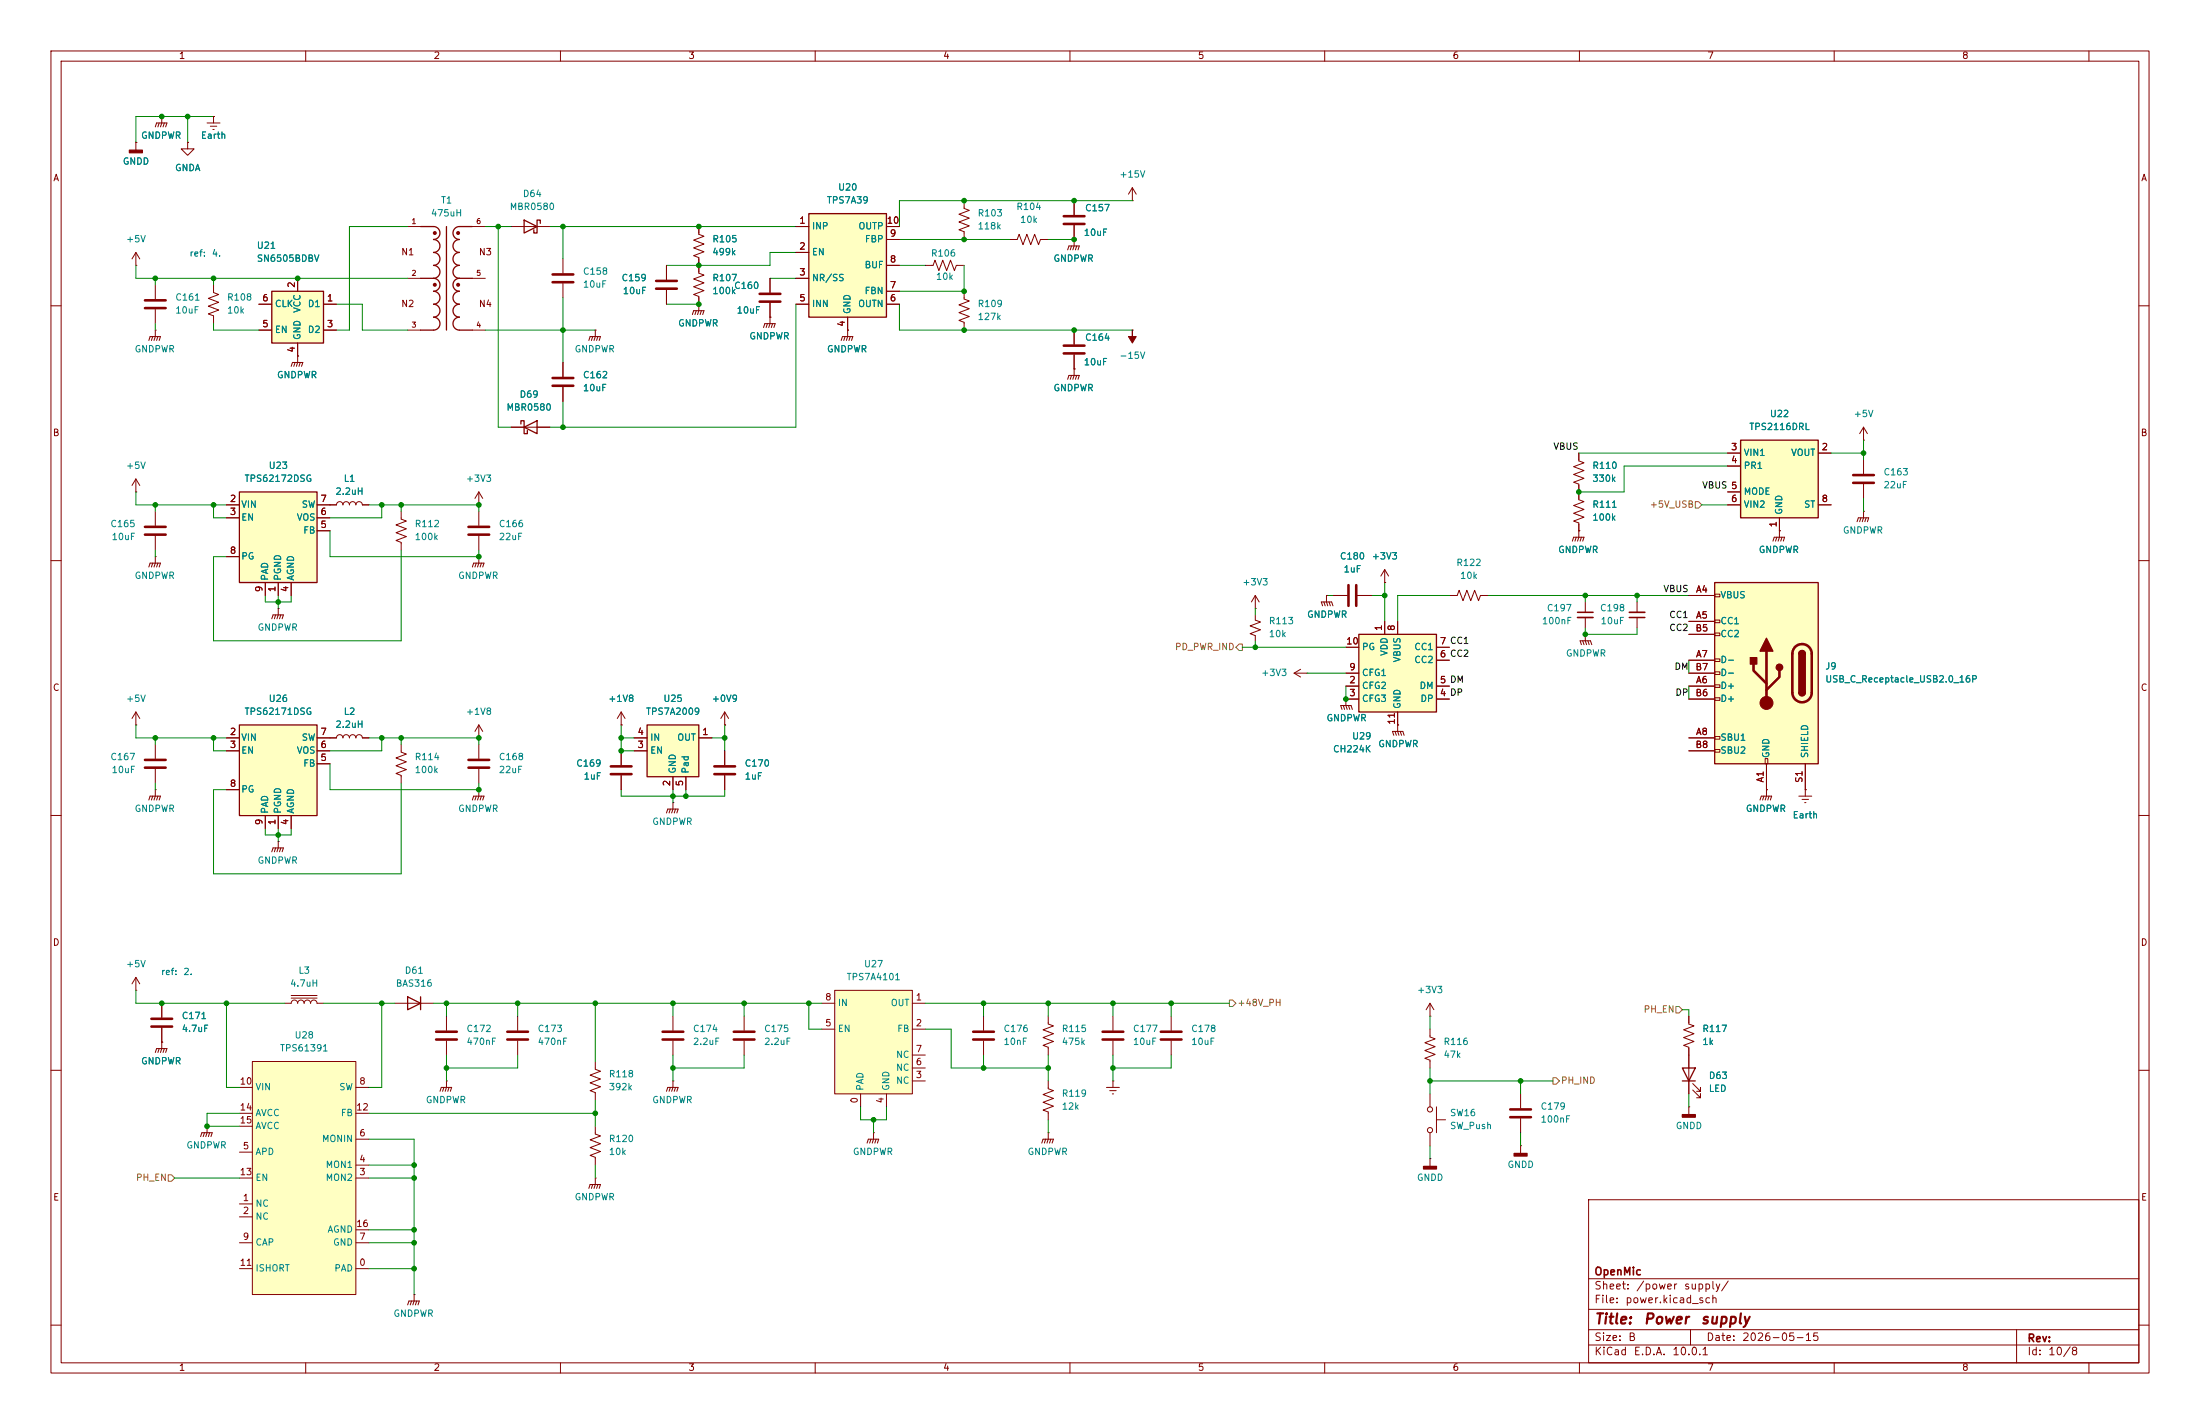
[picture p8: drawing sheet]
<svg xmlns="http://www.w3.org/2000/svg" width="432mm" height="279mm" viewBox="0 0 432 279" stroke-linecap="round" stroke-linejoin="round" font-family="sans-serif">
<g fill="none" stroke="#840000" stroke-width=".2">
<path d="M10 10h411.8v259.4h-411.8zM12 12h407.8v255.4h-407.8zM60 10v2M110 10v2M160 10v2M210 10v2M260 10v2M310 10v2M360 10v2M410 10v2M36.8 27.9v1.3h1.3l-1.3 1.3-1.2-1.3h1.2M36.8 27.9h.1"/>
<path d="M10 60h2M419.8 60h2M10 110h2M419.8 110h2M10 160h2M94 146.1v2.7M94 150.9v2.8M121.9 147.3v2.8M121.9 152.1v2.8M419.8 160h2M331.5 199.4v1.5l1 .4-2 .8 2 .7-2 .8 2 .7-2 .8 1 .4v1.5M10 210h2"/>
<path d="M419.8 210h2M280.7 227.3h.1M280.7 227.3v1.6M298.4 224.8h.1M298.4 224.8v1.5M311.8 235.4h108v32h-108zM10 260h2M80 256l.3-.7h2l-.3 .7M80.8 255.3l-.3 .7M81.3 254v1.3l-.3 .7M81.3 254h.1M81.8 255.3l-.3 .7"/>
<path d="M311.8 256.9h108M311.8 250.9h108M419.8 260h2M60 267.4v2M110 267.4v2M160 267.4v2M210 267.4v2M260 267.4v2M310 267.4v2M311.8 263.9h108M311.8 260.9h108M331.8 260.9v3"/>
<path d="M360 267.4v2M395.8 260.9v6.5M410 267.4v2"/>
</g>
<path d="M91.9 149.1h4.1M91.9 150.6h4.1M119.9 150.4h4.1M119.9 151.9h4.1" fill="none" stroke="#840000" stroke-width=".51"/>
<g fill="#840000" stroke="#840000" stroke-width=".25">
<path d="M279.4 228.9h2.5v.5h-2.5z"/>
<path d="M297.2 226.3h2.5v.5h-2.5z"/>
</g>
<path d="M49.5 208.3h20.3v45.7h-20.3z" fill="#ffffc2"/>
<g fill="none" stroke="#840000" stroke-width=".2">
<path d="M30.5 55.9v2.8M29.2 66.8l.3-.8h2l-.3 .8M30 66l-.3 .8M30.5 64.8v1.2l-.3 .8M30.5 64.8h.1M30.5 60.7v2.8M31 66l-.3 .8M353.1 156.2h2.5M353.7 156.8h1.3M354.2 157.5h.3M354.3 154.9h.1M354.3 154.9v1.3"/>
<path d="M47 213.4h2.5M47 218.4h2.5M49.5 208.3h20.3v45.7h-20.3zM69.8 213.4h2.6M69.8 218.4h2.6M47 236.2h2.5M47 238.8h2.5M47 231.1h2.5M47 226.1h2.5M47 221h2.5M69.8 231.1h2.6M69.8 228.6h2.6"/>
<path d="M69.8 223.5h2.6M47 248.9h2.5M47 243.8h2.5M69.8 248.9h2.6M69.8 243.8h2.6M69.8 241.3h2.6"/>
</g>
<path d="M28.4 58.9h4.1M28.4 60.5h4.1" fill="none" stroke="#840000" stroke-width=".51"/>
<path d="M336.5 114.3h20.4v35.6h-20.4z" fill="#ffffc2"/>
<g fill="none" stroke="#840000" stroke-width=".2">
<path d="M331.5 116.8h5M336.5 116.6h1.1v.5h-1.1zM331.5 121.9h5M331.5 134.6h5M331.5 129.5h5M331.5 124.5h5M331.5 137.2h5M331.5 132.1h5M336.5 121.7h1.1v.5h-1.1zM336.5 124.2h1.1v.5h-1.1zM336.5 129.3h1.1v.5h-1.1zM336.5 131.8h1.1v.5h-1.1z"/>
<path d="M336.5 134.4h1.1v.5h-1.1zM336.5 136.9h1.1v.5h-1.1zM331.5 144.8h5M331.5 147.3h5M336.5 144.5h1.1v.5h-1.1zM336.5 147.1h1.1v.5h-1.1zM346.5 148.8h.5v1.1h-.5zM346.7 149.9v5M354.3 149.9v5"/>
</g>
<path d="M336.5 114.3h20.4v35.6h-20.4zM353.1 128.3v-.1a.63 .63 0 0 1 .6-.6 .63 .63 0 0 1 .6 .7M353.1 135.9a.64 .64 0 0 0 .6 .6 .64 .64 0 0 0 .6-.6" fill="none" stroke="#840000" stroke-width=".25"/>
<path d="M344.2 130.3v1.3l2.5 2.5M346.7 127.8v10.1M349.2 131.6v1.2l-2.5 2.6M352.3 126.9a1.91 1.91 0 0 1 2.1-.4 1.91 1.91 0 0 1 1.2 1.8v7.6a1.91 1.91 0 0 1-1.9 1.9 1.91 1.91 0 0 1-1.9-1.9v-7.8l.2-.6z" fill="none" stroke="#840000" stroke-width=".51"/>
<g fill="#840000" stroke="#840000" stroke-width=".25">
<path d="M353.1 128.3h1.2v7.6h-1.2z"/>
<path d="M353.2 127.8a.64 .64 0 0 1 .7-.1 .64 .64 0 0 1 .4 .6h-1.2z"/>
<path d="M353.1 135.9h1.2a.63 .63 0 0 1-.6 .6 .63 .63 0 0 1-.6-.6z"/>
<path d="M346.7 125.2l1.3 2.6h-2.6z"/>
<path d="M343.5 129h1.3v1.3h-1.3z"/>
<circle cx="349.2" cy="130.9" r=".63"/>
</g>
<circle cx="346.7" cy="137.9" r="1.27" fill="#840000" stroke="#840000" stroke-width=".2"/>
<path d="M53.3 57.2h10.2v10.1h-10.2z" fill="#ffffc2"/>
<path d="M53.3 57.2h10.2v10.1h-10.2z" fill="none" stroke="#840000" stroke-width=".25"/>
<g fill="none" stroke="#840000" stroke-width=".2">
<path d="M26.7 27.9h.1M26.7 27.9v1.6M30.5 24.9l.2-.8h2.1l-.3 .8M31.2 24.1l-.2 .8M31.7 22.9v1.2l-.2 .8M31.7 22.9h.1M32.3 24.1l-.3 .8M41.9 55.9v1.5l1 .4-2 .7 2 .8-2 .8 2 .7-2 .8 1 .4v1.5M50.8 59.7h2.5M58.4 54.6v2.6M63.5 59.7h2.5M50.8 64.8h2.5"/>
<path d="M57.1 71.9l.3-.8h2l-.2 .8M57.9 71.1l-.2 .8M58.4 67.3v3.8l-.2 .8M58.4 69.9h.1M58.9 71.1l-.2 .8M63.5 64.8h2.5M309.9 88.9v1.5l1 .4-2 .8 2 .7-2 .8 2 .8-2 .7 1 .4v3l1 .4-2 .8 2 .7-2 .8 2 .8-2 .7 1 .4v2.8l-.3 .8M365.8 90.2v2.8M365.8 95v2.8M308.6 106.2l.3-.8h2l-.3 .8M309.4 105.4l-.3 .8M309.9 104.1h.1"/>
<path d="M310.4 105.4l-.3 .8"/>
</g>
<path d="M363.7 93.2h4.1M363.7 94.7h4.1" fill="none" stroke="#840000" stroke-width=".51"/>
<path d="M25.4 29.5h2.5v.5h-2.5z" fill="#840000" stroke="#840000" stroke-width=".25"/>
<path d="M163.8 194.3h15.3v20.3h-15.3z" fill="#ffffc2"/>
<g fill="none" stroke="#840000" stroke-width=".2">
<path d="M26.7 52.1h.1M26.7 49.5l-.8 1.3M26.7 49.5l.7 1.3M26.7 49.5v2.6M246.4 119.4h.1M246.4 116.8l-.8 1.3M246.4 116.8l.7 1.3M246.4 116.8v2.6M161.3 196.9h2.5M163.8 194.3h15.3v20.3h-15.3zM179.1 196.9h2.5M193 199.4v2.8"/>
<path d="M161.3 201.9h2.5M168.9 214.6v2.6M174 214.6v2.6M179.1 201.9h2.5M179.1 212.1h2.5M179.1 209.6h2.5M179.1 207h2.5M193 204.2v2.8M170.2 224.3l.2-.8h2.1l-.3 .8M170.9 223.5l-.2 .8M171.4 222.3v1.2l-.2 .8M171.4 222.3h.1"/>
<path d="M172 223.5l-.3 .8M204.5 224.3l.2-.8h2.1l-.3 .8M205.2 223.5l-.2 .8M205.7 222.3v1.2l-.2 .8M205.7 222.3h.1M206.2 223.5l-.2 .8"/>
</g>
<path d="M191 202.4h4.1M191 204h4.1" fill="none" stroke="#840000" stroke-width=".51"/>
<path d="M127 142.2h10.2v10.2h-10.2z" fill="#ffffc2"/>
<path d="M127 142.2h10.2v10.2h-10.2z" fill="none" stroke="#840000" stroke-width=".25"/>
<g fill="none" stroke="#840000" stroke-width=".2">
<path d="M121.9 139.7l-.7 1.3M121.9 139.7l.8 1.3M121.9 139.7v2.5M142.2 139.7l-.7 1.3M142.2 139.7l.8 1.3M142.2 139.7v2.5M121.9 142.2h.1M124.5 144.8h2.5M124.5 147.3h2.5M132.1 152.4v2.5M134.6 152.4v2.5M137.2 144.8h2.5"/>
<path d="M142.2 142.2h.1"/>
</g>
<path d="M266.7 124.5h15.2v15.2h-15.2z" fill="#ffffc2"/>
<path d="M82.5 44.5h2.6a1.27 1.27 0 0 1 1.3 1.2 1.27 1.27 0 0 1-1.3 1.3 1.27 1.27 0 0 1 1.3 1.3 1.27 1.27 0 0 1-1.3 1.2 1.27 1.27 0 0 1 1.3 1.3 1.27 1.27 0 0 1-1.3 1.3 1.27 1.27 0 0 1 1.3 1.2 1.27 1.27 0 0 1-1.3 1.3M82.5 54.6h2.6M85.1 54.6a1.27 1.27 0 0 1 1.3 1.3 1.27 1.27 0 0 1-1.3 1.3 1.27 1.27 0 0 1 1.3 1.2 1.27 1.27 0 0 1-1.3 1.3 1.27 1.27 0 0 1 1.3 1.3 1.27 1.27 0 0 1-1.3 1.2 1.27 1.27 0 0 1 1.3 1.3 1.27 1.27 0 0 1-1.3 1.3h-2.6M87.6 44.5v20.3M90.2 54.6a1.27 1.27 0 0 0-1.3 1.3 1.27 1.27 0 0 0 1.3 1.3 1.27 1.27 0 0 0-1.3 1.2 1.27 1.27 0 0 0 1.3 1.3 1.27 1.27 0 0 0-1.3 1.3 1.27 1.27 0 0 0 1.3 1.2 1.27 1.27 0 0 0-1.3 1.3 1.27 1.27 0 0 0 1.3 1.3h2.5M90.2 54.6h2.5M92.7 44.5h-2.5a1.27 1.27 0 0 0-1.3 1.2 1.27 1.27 0 0 0 1.3 1.3 1.27 1.27 0 0 0-1.3 1.3 1.27 1.27 0 0 0 1.3 1.2 1.27 1.27 0 0 0-1.3 1.3 1.27 1.27 0 0 0 1.3 1.3 1.27 1.27 0 0 0-1.3 1.2 1.27 1.27 0 0 0 1.3 1.3M102.9 43.2l2.5 1.3-2.5 1.2zM106 43.8v-.6h-.6v2.5h-.6v-.6M102.2 83.2v-.6h.7v2.5h.6v-.6M102.9 83.8l2.5-1.2v2.5zM266.7 124.5h15.2v15.2h-15.2z" fill="none" stroke="#840000" stroke-width=".25"/>
<g fill="none" stroke="#840000" stroke-width=".2">
<path d="M80 44.5h2.5M80 54.6h2.5M92.7 44.5h2.5M92.7 54.6h2.5M100.3 44.5h7.6M80 64.8h2.5M92.7 64.8h2.5M64.8 99.1l1.2-.1a.63 .63 0 0 1 .7-.6 .63 .63 0 0 1 .6 .7v-.1a.63 .63 0 0 1 .7-.6 .63 .63 0 0 1 .6 .7v-.1a.63 .63 0 0 1 .6-.6 .63 .63 0 0 1 .6 .7l.1-.1a.63 .63 0 0 1 .6-.6 .63 .63 0 0 1 .6 .7h1.3M94 99.1h.1M94 96.5v2.6M94 96.5l-.8 1.3M94 96.5l.7 1.3"/>
<path d="M100.3 83.8h7.6M92.7 111.3l.3-.8h2l-.3 .8M93.5 110.5l-.3 .8M94 109.2v1.3l-.3 .8M94 109.2h.1M94 100.3v2.8M94 105.2v2.8M94.5 110.5l-.3 .8M284.5 116.8h1.5l.4-1 .7 2.1 .8-2.1 .8 2.1 .7-2.1 .8 2.1 .4-1.1h1.5M311.1 118.1v2M321.3 118.1v2M246.4 120.7v1l1 .3-2 .8 2 .8-2 .7 1 .4v1"/>
<path d="M254 132.1h2.5M254 132.1l1.3 .7M255.3 131.3l-1.3 .8M256.5 132.1h.1M263.4 139.2l-.3-.8h2.1l.2 .8M263.7 138.4l.2 .8M264.2 137.2v1.2l.2 .8M264.2 137.2h.1M264.2 134.6h2.5M264.2 137.2h2.5M264.2 127h2.5M264.2 132.1h2.5"/>
<path d="M264.7 138.4l.2 .8M271.8 121.9v2.6M274.3 139.7v3.8l.3 .8M274.3 121.9v2.6M281.9 134.6h2.6M281.9 137.2h2.6M281.9 129.5h2.6M281.9 127h2.6M310.4 126.5l-.3-.8h2.1l.2 .8M310.6 125.7l.3 .8M311.1 124.5v1.2l.3 .8M311.1 124.5h.1"/>
<path d="M311.1 121.2v2M311.7 125.7l.2 .8M321.3 121.2v2M94 144.8h.1M94 142.2v2.6M94 142.2l-.8 1.3M94 142.2l.7 1.3M142.2 147.3v2.8M142.2 152.1v2.8M273.6 144.3l-.3-.8h2l.3 .8M273.8 143.5l.3 .8M274.3 142.2h.1"/>
<path d="M274.8 143.5l.3 .8"/>
</g>
<path d="M91.9 103.4h4.1M91.9 104.9h4.1M140.2 150.4h4.1M140.2 151.9h4.1" fill="none" stroke="#840000" stroke-width=".51"/>
<path d="M309.6 120.1h3.1M319.8 121.2h3" fill="none" stroke="#840000" stroke-width=".3"/>
<path d="M309.6 121.2h3.1M319.8 120.1h3" fill="none" stroke="#840000" stroke-width=".33"/>
<g fill="none" stroke="#840000" stroke-width=".38">
<circle cx="85.3" cy="45.7" r=".2"/>
<circle cx="85.3" cy="55.9" r=".2"/>
<circle cx="89.9" cy="45.7" r=".2"/>
<circle cx="89.9" cy="55.9" r=".2"/>
</g>
<path d="M47 96.5h15.2v17.8h-15.2z" fill="#ffffc2"/>
<path d="M47 96.5h15.2v17.8h-15.2zM330.2 209.6h2.5l-1.2 2.5zM330.2 212.1h2.5" fill="none" stroke="#840000" stroke-width=".25"/>
<g fill="none" stroke="#840000" stroke-width=".2">
<path d="M40.6 24.1h2.6M41.3 24.8h1.2M41.8 25.4h.2M41.9 22.9h.1M41.9 22.9v1.2M44.4 99.1h2.6M62.2 99.1h2.6M44.4 101.6h2.6M44.4 109.2h2.6M52.1 114.3v2.5M54.6 119.4v1.3l-.2 .7M54.6 119.4h.1"/>
<path d="M54.6 114.3v2.5M57.1 114.3v2.5M62.2 101.6h2.6M62.2 104.1h2.6M259.6 118.9l-.3-.8h2.1l.2 .8M259.8 118.1l.3 .8M260.3 116.8v1.3l.3 .8M260.3 116.8h.1M260.9 118.1l.2 .8M261.6 116.8h2.8M266.4 116.8h2.8M271.8 114.3h.1"/>
<path d="M271.8 111.8l-.8 1.2M271.8 111.8l.7 1.2M271.8 111.8v2.5M348 106.2l.2-.8h2.1l-.3 .8M348.7 105.4l-.2 .8M349.2 104.1v1.3l-.2 .8M349.2 104.1h.1M349.8 105.4l-.3 .8M53.3 121.4l.3-.7h2l-.2 .7M54.1 120.7l-.3 .7M55.1 120.7l-.2 .7M218.4 199.4v2.8"/>
<path d="M218.4 204.2v2.8M331.5 207v7.6M332.2 213.9l1.6 1.5v-.8v.8h-.8M332.2 212.6l1.6 1.5v-.7v.7h-.8"/>
</g>
<path d="M264.7 114.8v4.1M266.2 114.8v4.1M216.4 202.4h4.1M216.4 204h4.1" fill="none" stroke="#840000" stroke-width=".51"/>
<path d="M341.6 86.4h15.3v15.2h-15.3z" fill="#ffffc2"/>
<path d="M341.6 86.4h15.3v15.2h-15.3zM80 195.6l2.5 1.3-2.5 1.2zM82.5 195.6v2.5" fill="none" stroke="#840000" stroke-width=".25"/>
<g fill="none" stroke="#840000" stroke-width=".2">
<path d="M137.2 52.1v1.5l1 .4-2.1 .7 2.1 .8-2.1 .8 2.1 .7-2.1 .8 1.1 .4v2.8l-.3 .7M137.2 59.7h.1M151.1 59.4v4.1l-.2 .8M151.1 54.6v2.8M189.2 57.2v1.5l1 .4-2 .7 2 .8-2 .7 2 .8-2 .8 1 .3v1.6M135.9 61.7l.2-.7h2.1l-.3 .7M136.7 61l-.3 .7M137.7 61l-.3 .7M149.9 64.3l.2-.8h2l-.2 .8M150.6 63.5l-.2 .8M151.1 62.2h.1M151.6 63.5l-.2 .8"/>
<path d="M26.7 96.5h.1M26.7 94v2.5M26.7 94l-.8 1.3M26.7 94l.7 1.3M339.1 88.9h2.5M339.1 91.4h2.5M339.1 96.5h2.5M339.1 99.1h2.5M356.9 88.9h2.5M356.9 99.1h2.5M29.2 111.3l.3-.8h2l-.3 .8M30 110.5l-.3 .8"/>
<path d="M30.5 109.2v1.3l-.3 .8M30.5 109.2h.1M30.5 100.3v2.8M30.5 105.2v2.8M31 110.5l-.3 .8M78.7 100.3v1.6l1.1 .3-2.1 .8 2.1 .8-2.1 .7 2.1 .8-2.1 .7 1 .4v1.6M349.2 101.6v2.5M364.5 102.4l.2-.8h2.1l-.3 .8M365.3 101.6l-.3 .8M365.8 100.3v1.3l-.3 .8M365.8 100.3h.1M366.3 101.6l-.3 .8"/>
<path d="M26.7 139.7v2.5M26.7 139.7l-.8 1.3M26.7 139.7l.7 1.3M26.7 142.2h.1M30.5 146.1v2.7M30.5 150.9v2.8M64.8 144.8l1.2-.1a.63 .63 0 0 1 .7-.6 .63 .63 0 0 1 .6 .7v-.1a.63 .63 0 0 1 .7-.6 .63 .63 0 0 1 .6 .7v-.1a.63 .63 0 0 1 .6-.6 .63 .63 0 0 1 .6 .7l.1-.1a.63 .63 0 0 1 .6-.6 .63 .63 0 0 1 .6 .7h1.3M78.7 146.1v1.5l1.1 .4-2.1 .7 2.1 .8-2.1 .7 2.1 .8-2.1 .8 1 .3v1.6M92.7 157l.3-.8h2l-.3 .8M93.5 156.2l-.3 .8M94 154.9v1.3l-.3 .8M94 154.9h.1"/>
<path d="M94.5 156.2l-.3 .8M130.8 159.5l.3-.7h2l-.3 .7M131.6 158.8l-.3 .7M132.1 157.5v1.3l-.3 .7M132.1 157.5h.1M132.6 158.8l-.3 .7M345.4 157l.3-.8h2l-.2 .8M346.2 156.2l-.3 .8M346.7 154.9v1.3l-.2 .8M346.7 154.9h.1M347.2 156.2l-.2 .8M53.3 167.1l.3-.7h2l-.2 .7"/>
<path d="M54.1 166.4l-.3 .7M54.6 165.1v1.3l-.2 .7M54.6 165.1h.1M55.1 166.4l-.2 .7M26.7 194.3h.1M26.7 191.8l-.8 1.2M26.7 191.8l.7 1.2M26.7 191.8v2.5M31.7 196.9v2.7M55.9 196.9l1.3-.1a.63 .63 0 0 1 .6-.6 .63 .63 0 0 1 .6 .7v-.1a.63 .63 0 0 1 .7-.6 .63 .63 0 0 1 .6 .7v-.1a.63 .63 0 0 1 .6-.6 .63 .63 0 0 1 .7 .7v-.1a.63 .63 0 0 1 .6-.6 .63 .63 0 0 1 .6 .7h1.3M57.1 195.8h5.1M57.1 195.3h5.1"/>
<path d="M77.5 196.9h7.6M205.7 199.4v1.5l1.1 .4-2.1 .8 2.1 .7-2.1 .8 2.1 .7-2.1 .8 1 .4v1.5M229.9 199.4v2.8M280.7 199.4h.1M280.7 196.9v2.5M280.7 196.9l-.8 1.2M280.7 196.9l.7 1.2M30.5 206.5l.2-.8h2.1l-.3 .8M31.2 205.7l-.2 .8M31.7 201.7v4l-.2 .8M31.7 204.5h.1M32.3 205.7l-.3 .8"/>
<path d="M205.7 212.1v1.5l1.1 .4-2.1 .8 2.1 .7-2.1 .8 2.1 .7-2.1 .8 1 .4v1.5M217.2 213.4h2.5M217.8 214h1.3M218.3 214.6h.3M218.4 212.1h.1M218.4 212.1v1.3M229.9 204.2v2.8M280.7 201.9v1.6l1 .3-2 .8 2 .8-2 .7 2 .8-2 .7 1 .4v1.6M280.7 214.6v2.6M281.9 219.7h1.8M281.9 217.2v5.1M298.4 214.6v2.8"/>
<path d="M298.4 219.5v2.8M331.5 217.2h.1M331.5 217.2v1.5M39.4 223l.2-.7h2.1l-.3 .7M40.1 222.3l-.2 .7M40.6 221v1.3l-.2 .7M40.6 221h.1M41.1 222.3l-.2 .7M280.7 222.3v2.5"/>
<circle cx="280.7" cy="217.7" r=".51"/>
<circle cx="280.7" cy="221.7" r=".51"/>
</g>
<path d="M149.1 57.7h4.1M149.1 59.2h4.1M28.4 103.4h4.1M28.4 104.9h4.1M28.4 149.1h4.1M28.4 150.6h4.1M29.7 199.9h4.1M29.7 201.4h4.1M227.8 202.4h4.1M227.8 204h4.1M296.4 217.7h4.1M296.4 219.2h4.1" fill="none" stroke="#840000" stroke-width=".51"/>
<path d="M330.2 218.7h2.5v.5h-2.5z" fill="#840000" stroke="#840000" stroke-width=".25"/>
<path d="M47 142.2h15.2v17.8h-15.2z" fill="#ffffc2"/>
<path d="M47 142.2h15.2v17.8h-15.2z" fill="none" stroke="#840000" stroke-width=".25"/>
<g fill="none" stroke="#840000" stroke-width=".2">
<path d="M210.8 39.4v2.8M222.2 39.4h.1M222.2 36.8l-.7 1.3M222.2 36.8l.8 1.3M222.2 36.8v2.6M181.6 52.1h1.5l.4-1 .8 2 .7-2 .8 2 .8-2 .7 2 .4-1h1.5M209.5 49l.3-.7h2l-.2 .7M210.3 48.3l-.2 .7M210.8 44.2v4.1l-.2 .7M210.8 47h.1M211.3 48.3l-.2 .7M29.2 157l.3-.8h2l-.3 .8"/>
<path d="M30 156.2l-.3 .8M30.5 154.9v1.3l-.3 .8M30.5 154.9h.1M31 156.2l-.3 .8M44.4 144.8h2.6M44.4 147.3h2.6M44.4 154.9h2.6M62.2 144.8h2.6M62.2 147.3h2.6M62.2 149.9h2.6M52.1 160v2.6M54.6 160v2.6"/>
<path d="M57.1 160v2.6"/>
</g>
<path d="M208.8 42.4h4.1M208.8 43.9h4.1" fill="none" stroke="#840000" stroke-width=".51"/>
<path d="M158.7 41.9h15.3v20.3h-15.3z" fill="#ffffc2"/>
<path d="M158.7 41.9h15.3v20.3h-15.3z" fill="none" stroke="#840000" stroke-width=".25"/>
<g fill="none" stroke="#840000" stroke-width=".2">
<path d="M26.7 27.9h.1M31.7 22.9h.1M36.8 27.9h.1M41.9 22.9h.1M189.2 39.4v1.5l1 .4-2 .7 2 .8-2 .8 2 .7-2 .8 1 .4v1.5M210.8 39.4v2.8M50.8 59.7h2.5M58.4 54.6v2.6M63.5 59.7h2.5M110.5 50.8v2.8M110.5 55.6v2.8M130.8 52.1v2.8"/>
<path d="M130.8 56.9v2.8M137.2 44.5v1.5l1 .4-2.1 .7 2.1 .8-2.1 .7 2.1 .8-2.1 .8 1.1 .3v2.8M137.2 59.7h.1M137.2 58.4v1.3M151.1 54.6v2.8M151.1 59.4v2.8M156.2 44.5h2.5M156.2 49.5h2.5M156.2 54.6h2.5M156.2 59.7h2.5M174 44.5h2.5M174 59.7h2.5"/>
<path d="M174 57.2h2.5M174 52.1h2.5M174 47h2.5M198.1 47h1.5l.4-1 .8 2 .7-2 .8 2 .8-2 .7 2 .4-1h1.5M210.8 47h.1M210.8 44.2v2.8M50.8 64.8h2.5M58.4 69.9h.1M58.4 67.3v2.6M63.5 64.8h2.5M110.5 71.1v2.8M110.5 75.9v2.8"/>
<path d="M115.6 66.8l.2-.8h2.1l-.3 .8M116.3 66l-.2 .8M116.8 64.8v1.2l-.2 .8M116.8 64.8h.1M117.3 66l-.2 .8M151.1 62.2h.1M165.1 66.8l.3-.8h2l-.3 .8M165.9 66l-.3 .8M166.4 62.2v3.8l-.3 .8M166.4 64.8h.1M166.9 66l-.3 .8M209.5 74.4l.3-.7h2l-.2 .7"/>
<path d="M210.3 73.7l-.2 .7M210.8 69.6v4.1l-.2 .7M210.8 72.4h.1M210.8 64.8v2.8M211.3 73.7l-.2 .7M222.2 64.8h.1M44.4 99.1h2.6M62.2 99.1h3.8M71.1 99.1h1.3M100.3 83.8h2.6M105.4 83.8h2.5M309.9 88.9v1.3"/>
<path d="M309.9 95.3v2.5M339.1 99.1h2.5M339.1 88.9h2.5M339.1 91.4h2.5M339.1 96.5h2.5M356.9 99.1h2.5M356.9 88.9h2.5M365.8 86.4h.1M365.8 83.8l-.8 1.3M365.8 83.8l.7 1.3M365.8 83.8v2.6M44.4 101.6h2.6"/>
<path d="M44.4 109.2h2.6M52.1 114.3v2.5M54.6 114.3v2.5M57.1 114.3v2.5M62.2 101.6h2.6M62.2 104.1h2.6M260.3 116.8h.1M261.6 116.8h2.8M266.4 116.8h2.8M271.8 114.3h.1M309.9 104.1h.1M309.9 102.9v1.2"/>
<path d="M331.5 116.8h5M349.2 104.1h.1M349.2 101.6v2.5M264.2 137.2h.1M264.2 134.6h2.5M264.2 137.2h2.5M264.2 127h2.5M264.2 132.1h2.5M271.8 121.9v2.6M274.3 121.9v2.6M274.3 139.7v2.5M281.9 134.6h2.6"/>
<path d="M281.9 137.2h2.6M281.9 129.5h2.6M281.9 127h2.6M331.5 134.6h5M331.5 137.2h5M331.5 129.5h5M331.5 132.1h5M331.5 121.9h5M331.5 124.5h5M44.4 144.8h2.6M44.4 147.3h2.6M44.4 154.9h2.6"/>
<path d="M62.2 144.8h3.8M62.2 147.3h2.6M62.2 149.9h2.6M71.1 144.8h1.3M121.9 142.2h.1M121.9 147.3v2.8M121.9 152.1v2.8M124.5 144.8h2.5M124.5 147.3h2.5M132.1 152.4v2.5M134.6 152.4v2.5M137.2 144.8h2.5"/>
<path d="M142.2 142.2h.1M142.2 147.3v2.8M142.2 152.1v2.8M274.3 142.2h.1M331.5 144.8h5M331.5 147.3h5M346.7 154.9h.1M346.7 149.9v5M354.3 154.9h.1M354.3 149.9v5M52.1 160v2.6M54.6 160v2.6"/>
<path d="M57.1 160v2.6M31.7 196.9v2.7M87.6 199.4v2.8M101.6 199.4v2.8M132.1 199.4v2.8M146 199.4v2.8M331.5 199.4v1.3M31.7 204.5h.1M31.7 201.7v2.8M86.4 214.1l.2-.7h2l-.2 .7M87.1 213.4l-.2 .7M87.6 212.1v1.3l-.2 .7"/>
<path d="M87.6 212.1h.1M87.6 204.2v2.8M88.1 213.4l-.2 .7M101.6 204.2v2.8M116.8 208.3v1.5l1.1 .4-2.1 .7 2.1 .8-2.1 .8 2.1 .7-2.1 .8 1 .4v1.5M130.8 214.1l.3-.7h2l-.3 .7M131.6 213.4l-.3 .7M132.1 212.1v1.3l-.3 .7M132.1 212.1h.1M132.1 204.2v2.8M132.6 213.4l-.3 .7M146 204.2v2.8"/>
<path d="M331.5 205.7v3.9M331.5 212.1v2.5M115.6 233.2l.2-.8h2.1l-.3 .8M116.3 232.4l-.2 .8M116.8 221v1.5l1.1 .4-2.1 .7 2.1 .8-2.1 .8 2.1 .7-2.1 .8 1 .4v1.5M116.8 231.1v1.3l-.2 .8M116.8 231.1h.1M117.3 232.4l-.2 .8"/>
</g>
<path d="M222.2 64.8v1.2h.8l-.8 1.3-.7-1.3h.7z" fill="#840000" stroke="#840000" stroke-width=".2"/>
<g fill="none" stroke="#840000" stroke-width=".51">
<path d="M108.5 53.8h4M108.5 55.4h4M128.8 55.1h4M128.8 56.6h4M108.5 74.2h4M108.5 75.7h4M208.8 67.8h4.1M208.8 69.3h4.1M85.6 202.4h4.1M85.6 204h4.1M99.6 202.4h4M99.6 204h4"/>
<path d="M130 202.4h4.1M130 204h4.1M144 202.4h4.1M144 204h4.1"/>
</g>
<path d="M332.7 98.4h.7l.6 .7-.6 .6h-.7zM243.2 126.4h.6v1.2h-.6l-.6-.6zM241.3 196.2h.6l.7 .7-.7 .6h-.6zM328.9 197.5h.7l.6 .6-.6 .7h-.7zM304.8 211.5h.6l.7 .6-.7 .6h-.6zM33 230.5h.7l.6 .6-.6 .7h-.7z" fill="none" stroke="#848400" stroke-width=".2"/>
<g fill="none" stroke="#008400" stroke-width=".2">
<path d="M36.8 22.9v5M41.9 22.9h-15.2v5M222.2 39.4h-45.7v5.1M26.7 52.1v2.5h53.3M30.5 54.6v1.3M41.9 54.6v1.3M66 59.7h5.1v5.1h8.9M80 44.5h-11.4v20.3h-2.6M95.2 44.5h5.1M97.8 44.5v39.3h2.5M107.9 44.5h48.3M110.5 44.5v6.3"/>
<path d="M110.5 58.4v12.7M130.8 59.7h6.4M151.1 54.6h5.1M156.2 49.5h-5.1v2.6h-20.3M156.2 59.7v24.1h-48.3M176.5 52.1h5.1M176.5 59.7v5.1h45.7M176.5 47h21.6M189.2 52.1v5.1h-12.7M205.7 47h5.1M30.5 63.5v1.3M41.9 63.5v1.3h8.9"/>
<path d="M95.2 64.8h21.6M110.5 78.7v5.1M26.7 96.5v2.6h17.7M30.5 99.1v1.2M41.9 99.1v2.5h2.5M72.4 99.1h21.6v1.2M74.9 99.1v2.5h-10.1M78.7 99.1v1.2M309.9 88.9h29.2M334 99.1h5.1M339.1 91.4h-20.3v5.1h-8.9M359.4 88.9h6.4"/>
<path d="M365.8 86.4v3.8M365.8 97.8v2.5M30.5 108v1.2M52.1 116.8v1.3h5v-1.3M54.6 116.8v2.6M64.8 104.1v5.1h29.2v-1.2M78.7 108v17.7h-36.8v-16.5h2.5M246.4 119.4v1.3M260.3 116.8h1.3M269.2 116.8h2.6M271.8 114.3v7.6M284.5 116.8h-10.2v5.1"/>
<path d="M292.1 116.8h39.4M311.1 116.8v1.3M321.3 116.8v1.3M243.8 127h20.4M246.4 125.7v1.3M256.5 132.1h7.7M264.2 134.6v2.6M311.1 123.2v1.3h10.2v-1.3M331.5 129.5v2.6M331.5 134.6v2.6M26.7 142.2v2.6h17.7M30.5 144.8v1.3"/>
<path d="M30.5 153.7v1.2M41.9 144.8v2.5h2.5M64.8 149.9v5h29.2v-1.2M72.4 144.8h21.6v1.3M74.9 144.8v2.5h-10.1M78.7 144.8v1.3M78.7 153.7v17.8h-36.8v-16.6h2.5M121.9 142.2v5.1h2.6M121.9 154.9v1.3h20.3v-1.3M121.9 144.8h2.6M132.1 154.9v2.6M134.6 154.9v1.3"/>
<path d="M139.7 144.8h2.5M142.2 142.2v5.1M52.1 162.6v1.2h5v-1.2M54.6 162.6v2.5M26.7 194.3v2.6h29.2M44.4 196.9v16.5h2.6M63.5 196.9h14M74.9 196.9v16.5h-2.5M85.1 196.9h76.2M87.6 196.9v2.5M101.6 196.9v2.5M116.8 196.9v11.4"/>
<path d="M132.1 196.9v2.5M146 196.9v2.5M158.7 196.9v5h2.6M181.6 196.9h59.7M193 196.9v2.5M205.7 196.9v2.5M218.4 196.9v2.5M229.9 196.9v2.5M280.7 199.4v2.5M330.2 198.1h1.3v1.3M47 218.4h-6.4v2.6h6.4M72.4 218.4h44.4"/>
<path d="M87.6 207v5.1M101.6 207v2.6h-14M116.8 215.9v5.1M132.1 207v5.1M146 207v2.6h-13.9M168.9 217.2v2.5h5.1v-2.5M171.4 219.7v2.6M181.6 201.9h5.1v7.7h19M193 207v2.6M205.7 207v5.1M205.7 219.7v2.6M218.4 207v5.1"/>
<path d="M229.9 207v2.6h-11.5M280.7 212.1h24.1M280.7 209.6v5M298.4 212.1v2.5M331.5 214.6v2.6M34.3 231.1h12.7M72.4 231.1h8.9M72.4 223.5h8.9v30.5M72.4 228.6h8.9M116.8 228.6v2.5M280.7 224.8v2.5M298.4 222.3v2.5"/>
<path d="M72.4 248.9h8.9M72.4 241.3h8.9M72.4 243.8h8.9"/>
</g>
<g fill="#008400" stroke="#008400" stroke-width=".2">
<circle cx="36.8" cy="22.9" r=".46"/>
<circle cx="58.4" cy="54.6" r=".46"/>
<circle cx="41.9" cy="54.6" r=".46"/>
<circle cx="31.7" cy="22.9" r=".46"/>
<circle cx="30.5" cy="54.6" r=".46"/>
<circle cx="121.9" cy="144.8" r=".46"/>
<circle cx="137.2" cy="59.7" r=".46"/>
<circle cx="137.2" cy="52.1" r=".46"/>
<circle cx="137.2" cy="44.5" r=".46"/>
<circle cx="94" cy="109.2" r=".46"/>
<circle cx="134.6" cy="156.2" r=".46"/>
<circle cx="142.2" cy="144.8" r=".46"/>
<circle cx="94" cy="99.1" r=".46"/>
<circle cx="74.9" cy="99.1" r=".46"/>
<circle cx="54.6" cy="118.1" r=".46"/>
<circle cx="41.9" cy="99.1" r=".46"/>
<circle cx="78.7" cy="99.1" r=".46"/>
<circle cx="30.5" cy="99.1" r=".46"/>
<circle cx="30.5" cy="144.8" r=".46"/>
<circle cx="110.5" cy="83.8" r=".46"/>
<circle cx="110.5" cy="64.8" r=".46"/>
<circle cx="110.5" cy="44.5" r=".46"/>
<circle cx="97.8" cy="44.5" r=".46"/>
<circle cx="78.7" cy="144.8" r=".46"/>
<circle cx="74.9" cy="144.8" r=".46"/>
<circle cx="74.9" cy="196.9" r=".46"/>
<circle cx="87.6" cy="196.9" r=".46"/>
<circle cx="116.8" cy="196.9" r=".46"/>
<circle cx="94" cy="154.9" r=".46"/>
<circle cx="94" cy="144.8" r=".46"/>
<circle cx="44.4" cy="196.9" r=".46"/>
<circle cx="41.9" cy="144.8" r=".46"/>
<circle cx="31.7" cy="196.9" r=".46"/>
<circle cx="54.6" cy="163.8" r=".46"/>
<circle cx="40.6" cy="221" r=".46"/>
<circle cx="81.3" cy="231.1" r=".46"/>
<circle cx="81.3" cy="248.9" r=".46"/>
<circle cx="81.3" cy="243.8" r=".46"/>
<circle cx="81.3" cy="241.3" r=".46"/>
<circle cx="116.8" cy="218.4" r=".46"/>
<circle cx="101.6" cy="196.9" r=".46"/>
<circle cx="87.6" cy="209.6" r=".46"/>
<circle cx="81.3" cy="228.6" r=".46"/>
<circle cx="132.1" cy="209.6" r=".46"/>
<circle cx="210.8" cy="39.4" r=".46"/>
<circle cx="189.2" cy="47" r=".46"/>
<circle cx="189.2" cy="64.8" r=".46"/>
<circle cx="189.2" cy="57.2" r=".46"/>
<circle cx="210.8" cy="64.8" r=".46"/>
<circle cx="189.2" cy="39.4" r=".46"/>
<circle cx="210.8" cy="47" r=".46"/>
<circle cx="218.4" cy="196.9" r=".46"/>
<circle cx="205.7" cy="196.9" r=".46"/>
<circle cx="205.7" cy="209.6" r=".46"/>
<circle cx="298.4" cy="212.1" r=".46"/>
<circle cx="280.7" cy="212.1" r=".46"/>
<circle cx="229.9" cy="196.9" r=".46"/>
<circle cx="218.4" cy="209.6" r=".46"/>
<circle cx="271.8" cy="116.8" r=".46"/>
<circle cx="264.2" cy="137.2" r=".46"/>
<circle cx="246.4" cy="127" r=".46"/>
<circle cx="132.1" cy="196.9" r=".46"/>
<circle cx="121.9" cy="147.3" r=".46"/>
<circle cx="132.1" cy="156.2" r=".46"/>
<circle cx="193" cy="209.6" r=".46"/>
<circle cx="158.7" cy="196.9" r=".46"/>
<circle cx="171.4" cy="219.7" r=".46"/>
<circle cx="146" cy="196.9" r=".46"/>
<circle cx="193" cy="196.9" r=".46"/>
<circle cx="311.1" cy="116.8" r=".46"/>
<circle cx="311.1" cy="124.5" r=".46"/>
<circle cx="365.8" cy="88.9" r=".46"/>
<circle cx="321.3" cy="116.8" r=".46"/>
<circle cx="309.9" cy="96.5" r=".46"/>
</g>
<g font-size="2" fill="#840000">
<text x="312.8" y="260.3">Title:</text>
<text x="322.5" y="260.3">Power</text>
<text x="333.6" y="260.3">supply</text>
</g>
<g font-size="1.5" fill="#840000">
<text x="312.8" y="250.6">OpenMic</text>
<text x="312.8" y="256.1">File:</text>
<text x="312.8" y="253.4">Sheet:</text>
<text x="318.9" y="256.1">power.kicad_sch</text>
<text x="321" y="253.4">/power</text>
<text x="330.4" y="253.4">supply/</text>
<text x="312.8" y="263.5">Size:</text>
<text x="319.5" y="263.5">B</text>
<text x="334.8" y="263.5">Date:</text>
<text x="341.8" y="263.5">2026-05-15</text>
<text x="397.8" y="263.7">Rev:</text>
<text x="312.8" y="266.3">KiCad</text>
<text x="320.5" y="266.3">E.D.A.</text>
<text x="328.1" y="266.3">10.0.1</text>
<text x="397.8" y="266.3">Id:</text>
<text x="401.9" y="266.3">10/8</text>
</g>
<g font-size="1.3" fill="#840000">
<text x="35" y="11.9">1</text>
<text x="85" y="11.9">2</text>
<text x="135" y="11.9">3</text>
<text x="185" y="11.9">4</text>
<text x="235" y="11.9">5</text>
<text x="285" y="11.9">6</text>
<text x="335" y="11.9">7</text>
<text x="385" y="11.9">8</text>
<text x="10.3" y="35.9">A</text>
<text x="420.1" y="35.9">A</text>
<text x="156.8" y="44.2">1</text>
<text x="173.9" y="44.2">10</text>
<text x="174.6" y="46.7">9</text>
<text x="78.6" y="50.4">N1</text>
<text x="93.9" y="50.4">N3</text>
<text x="156.8" y="49.3">2</text>
<text x="174.6" y="51.8">8</text>
<text x="51.4" y="59.4">6</text>
<text x="58.2" y="56.6" transform="rotate(-90 58.2 56.6)">2</text>
<text x="64.1" y="59.4">1</text>
<text x="156.8" y="54.4">3</text>
<text x="156.8" y="59.4">5</text>
<text x="174.6" y="59.4">6</text>
<text x="174.6" y="56.9">7</text>
<text x="51.4" y="64.5">5</text>
<text x="64.1" y="64.5">3</text>
<text x="78.6" y="60.6">N2</text>
<text x="93.9" y="60.6">N4</text>
<text x="166.1" y="64.2" transform="rotate(-90 166.1 64.2)">4</text>
<text x="58.2" y="69.3" transform="rotate(-90 58.2 69.3)">4</text>
<text x="10.3" y="85.9">B</text>
<text x="339.7" y="88.6">3</text>
<text x="357.4" y="88.6">2</text>
<text x="420.1" y="85.9">B</text>
<text x="339.7" y="91.2">4</text>
<text x="45" y="98.8">2</text>
<text x="45" y="101.3">3</text>
<text x="62.8" y="101.3">6</text>
<text x="62.8" y="98.8">7</text>
<text x="339.7" y="98.8">6</text>
<text x="339.7" y="96.3">5</text>
<text x="357.4" y="98.8">8</text>
<text x="62.8" y="103.9">5</text>
<text x="349" y="103.6" transform="rotate(-90 349 103.6)">1</text>
<text x="45" y="109">8</text>
<text x="51.8" y="116.3" transform="rotate(-90 51.8 116.3)">9</text>
<text x="54.4" y="116.3" transform="rotate(-90 54.4 116.3)">1</text>
<text x="56.9" y="116.3" transform="rotate(-90 56.9 116.3)">4</text>
<text x="332.8" y="116.6">A4</text>
<text x="271.5" y="123.9" transform="rotate(-90 271.5 123.9)">1</text>
<text x="274.1" y="123.9" transform="rotate(-90 274.1 123.9)">8</text>
<text x="332.7" y="124.2">B5</text>
<text x="332.8" y="121.7">A5</text>
<text x="264.1" y="126.7">10</text>
<text x="264.7" y="131.8">9</text>
<text x="282.5" y="129.3">6 CC2</text>
<text x="282.5" y="126.7">7 CC1</text>
<text x="282.5" y="129.3">6</text>
<text x="282.5" y="126.7">7</text>
<text x="332.7" y="131.8">B7</text>
<text x="332.8" y="129.3">A7</text>
<text x="10.3" y="135.9">C</text>
<text x="264.7" y="134.4">2</text>
<text x="264.7" y="136.9">3</text>
<text x="282.5" y="136.9">4 DP</text>
<text x="282.5" y="134.4">5 DM</text>
<text x="282.5" y="136.9">4</text>
<text x="282.5" y="134.4">5</text>
<text x="332.7" y="136.9">B6</text>
<text x="332.8" y="134.4">A6</text>
<text x="420.1" y="135.9">C</text>
<text x="274.1" y="142.3" transform="rotate(-90 274.1 142.3)">11</text>
<text x="45" y="144.5">2</text>
<text x="45" y="147.1">3</text>
<text x="62.8" y="149.6">5</text>
<text x="62.8" y="147.1">6</text>
<text x="62.8" y="144.5">7</text>
<text x="125" y="147.1">3</text>
<text x="125" y="144.5">4</text>
<text x="137.7" y="144.5">1</text>
<text x="332.7" y="147.1">B8</text>
<text x="332.8" y="144.5">A8</text>
<text x="45" y="154.7">8</text>
<text x="131.8" y="154.4" transform="rotate(-90 131.8 154.4)">2</text>
<text x="134.4" y="154.4" transform="rotate(-90 134.4 154.4)">5</text>
<text x="346.5" y="153.7" transform="rotate(-90 346.5 153.7)">A1</text>
<text x="354.1" y="153.7" transform="rotate(-90 354.1 153.7)">S1</text>
<text x="51.8" y="162" transform="rotate(-90 51.8 162)">9</text>
<text x="54.4" y="162" transform="rotate(-90 54.4 162)">1</text>
<text x="56.9" y="162" transform="rotate(-90 56.9 162)">4</text>
<text x="10.3" y="185.9">D</text>
<text x="420.1" y="185.9">D</text>
<text x="161.9" y="196.6">8</text>
<text x="179.6" y="196.6">1</text>
<text x="161.9" y="201.7">5</text>
<text x="179.6" y="201.7">2</text>
<text x="179.6" y="209.3">6</text>
<text x="179.6" y="206.8">7</text>
<text x="46.9" y="213.1">10</text>
<text x="70.4" y="213.1">8</text>
<text x="179.6" y="211.8">3</text>
<text x="46.9" y="218.2">14</text>
<text x="46.9" y="220.7">15</text>
<text x="69.8" y="218.2">12</text>
<text x="168.7" y="216.6" transform="rotate(-90 168.7 216.6)">0</text>
<text x="173.7" y="216.6" transform="rotate(-90 173.7 216.6)">4</text>
<text x="47.6" y="225.8">5</text>
<text x="70.4" y="223.3">6</text>
<text x="46.9" y="230.9">13</text>
<text x="70.4" y="230.9">3</text>
<text x="70.4" y="228.3">4</text>
<text x="10.3" y="235.9">E</text>
<text x="47.6" y="236">1</text>
<text x="47.6" y="238.5">2</text>
<text x="420.1" y="235.9">E</text>
<text x="47.6" y="243.6">9</text>
<text x="69.8" y="241">16</text>
<text x="70.4" y="243.6">7</text>
<text x="46.9" y="248.7">11</text>
<text x="70.4" y="248.7">0</text>
<text x="35" y="269.3">1</text>
<text x="85" y="269.3">2</text>
<text x="135" y="269.3">3</text>
<text x="185" y="269.3">4</text>
<text x="235" y="269.3">5</text>
<text x="285" y="269.3">6</text>
<text x="335" y="269.3">7</text>
<text x="385" y="269.3">8</text>
</g>
<g font-size="1.3" fill="#008484">
<text x="27.6" y="27.5">GNDPWR</text>
<text x="39.3" y="27.5">Earth</text>
<text x="24" y="32.6">GNDD</text>
<text x="34.2" y="33.9">GNDA</text>
<text x="219.6" y="35.2">+15V</text>
<text x="86.4" y="40.2">T1</text>
<text x="99.9" y="41.5">MBR0580</text>
<text x="102.5" y="39">D64</text>
<text x="162.2" y="40.2">TPS7A39</text>
<text x="164.4" y="37.7">U20</text>
<text x="199.4" y="41.5">R104</text>
<text x="212.9" y="41.8">C157</text>
<text x="24.6" y="47.9">+5V</text>
<text x="84.5" y="42.8">475uH</text>
<text x="139.7" y="47.9">R105</text>
<text x="159.3" y="45.3">INP</text>
<text x="168.4" y="45.3">OUTP</text>
<text x="169.7" y="47.9">FBP</text>
<text x="191.8" y="42.8">R103</text>
<text x="191.8" y="45.3">118k</text>
<text x="200.1" y="44">10k</text>
<text x="212.6" y="46.6">10uF</text>
<text x="50.3" y="49.1">U21</text>
<text x="50.3" y="51.7">SN6505BDBV</text>
<text x="139.7" y="50.4">499k</text>
<text x="159.3" y="50.4">EN</text>
<text x="169.6" y="52.9">BUF</text>
<text x="182.6" y="50.6">R106</text>
<text x="206.7" y="51.7">GNDPWR</text>
<text x="34.3" y="59.3">C161</text>
<text x="44.5" y="59.3">R108</text>
<text x="114.3" y="54.2">C158</text>
<text x="114.3" y="56.7">10uF</text>
<text x="121.9" y="55.5">C159</text>
<text x="122.1" y="58">10uF</text>
<text x="139.7" y="55.5">R107</text>
<text x="139.7" y="58">100k</text>
<text x="144" y="57">C160</text>
<text x="159.3" y="55.5">NR/SS</text>
<text x="169.6" y="58">FBN</text>
<text x="183.6" y="55.2">10k</text>
<text x="34.3" y="61.8">10uF</text>
<text x="44.5" y="61.8">10k</text>
<text x="53.8" y="65.6">EN</text>
<text x="53.8" y="60.6">CLK</text>
<text x="59.3" y="61.5" transform="rotate(-90 59.3 61.5)">VCC</text>
<text x="60.3" y="60.6">D1</text>
<text x="60.3" y="65.6">D2</text>
<text x="133" y="64.4">GNDPWR</text>
<text x="144.5" y="61.8">10uF</text>
<text x="159.3" y="60.6">INN</text>
<text x="167.2" y="61.7" transform="rotate(-90 167.2 61.7)">GND</text>
<text x="168.3" y="60.6">OUTN</text>
<text x="191.8" y="60.6">R109</text>
<text x="191.8" y="63.1">127k</text>
<text x="26.3" y="69.4">GNDPWR</text>
<text x="59.3" y="66.8" transform="rotate(-90 59.3 66.8)">GND</text>
<text x="112.7" y="69.4">GNDPWR</text>
<text x="147" y="66.9">GNDPWR</text>
<text x="162.2" y="69.4">GNDPWR</text>
<text x="212.6" y="72">10uF</text>
<text x="212.9" y="67.2">C164</text>
<text x="219.6" y="70.7">-15V</text>
<text x="54.3" y="74.5">GNDPWR</text>
<text x="114.3" y="74.5">C162</text>
<text x="114.3" y="77.1">10uF</text>
<text x="206.7" y="77.1">GNDPWR</text>
<text x="99.3" y="80.9">MBR0580</text>
<text x="101.9" y="78.3">D69</text>
<text x="347.3" y="82.1">U22</text>
<text x="363.7" y="82.1">+5V</text>
<text x="342.1" y="89.8">VIN1</text>
<text x="343.2" y="84.7">TPS2116DRL</text>
<text x="351.4" y="89.8">VOUT</text>
<text x="24.6" y="92.3">+5V</text>
<text x="47.9" y="94.8">TPS62172DSG</text>
<text x="52.6" y="92.3">U23</text>
<text x="67.4" y="94.8">L1</text>
<text x="91.3" y="94.8">+3V3</text>
<text x="312.4" y="92.3">R110</text>
<text x="312.4" y="94.8">330k</text>
<text x="342.1" y="92.3">PR1</text>
<text x="369.6" y="93.6">C163</text>
<text x="47.2" y="99.9">VIN</text>
<text x="59.1" y="99.9">SW</text>
<text x="65.7" y="97.4">2.2uH</text>
<text x="312.4" y="99.9">R111</text>
<text x="342.1" y="97.4">MODE</text>
<text x="342.1" y="99.9">VIN2</text>
<text x="350.1" y="101.1" transform="rotate(-90 350.1 101.1)">GND</text>
<text x="354" y="99.9">ST</text>
<text x="369.6" y="96.1">22uF</text>
<text x="21.6" y="103.7">C165</text>
<text x="21.8" y="106.3">10uF</text>
<text x="47.2" y="102.5">EN</text>
<text x="58.1" y="102.5">VOS</text>
<text x="59.4" y="105">FB</text>
<text x="81.3" y="103.7">R112</text>
<text x="81.3" y="106.3">100k</text>
<text x="97.8" y="103.7">C166</text>
<text x="97.8" y="106.3">22uF</text>
<text x="312.4" y="102.5">100k</text>
<text x="361.6" y="105">GNDPWR</text>
<text x="26.3" y="113.9">GNDPWR</text>
<text x="47.2" y="110.1">PG</text>
<text x="89.8" y="113.9">GNDPWR</text>
<text x="262.9" y="110.1">C180</text>
<text x="263.6" y="112.6">1uF</text>
<text x="269.1" y="110.1">+3V3</text>
<text x="285.7" y="111.4">R122</text>
<text x="286.5" y="113.9">10k</text>
<text x="305.7" y="108.8">GNDPWR</text>
<text x="345.1" y="108.8">GNDPWR</text>
<text x="52.9" y="114" transform="rotate(-90 52.9 114)">PAD</text>
<text x="55.5" y="114" transform="rotate(-90 55.5 114)">PGND</text>
<text x="58" y="114" transform="rotate(-90 58 114)">AGND</text>
<text x="243.7" y="115.2">+3V3</text>
<text x="337.6" y="117.7">VBUS</text>
<text x="50.5" y="124.1">GNDPWR</text>
<text x="248.9" y="122.8">R113</text>
<text x="248.9" y="125.3">10k</text>
<text x="256.4" y="121.5">GNDPWR</text>
<text x="302.5" y="122.8">100nF</text>
<text x="303.5" y="120.2">C197</text>
<text x="313.9" y="120.2">C198</text>
<text x="314.1" y="122.8">10uF</text>
<text x="337.6" y="122.8">CC1</text>
<text x="337.6" y="125.3">CC2</text>
<text x="267.2" y="127.9">PG</text>
<text x="272.6" y="128.8" transform="rotate(-90 272.6 128.8)">VDD</text>
<text x="275.2" y="130.1" transform="rotate(-90 275.2 130.1)">VBUS</text>
<text x="277.5" y="130.4">CC2</text>
<text x="277.5" y="127.9">CC1</text>
<text x="307.2" y="129.1">GNDPWR</text>
<text x="337.6" y="130.4">D-</text>
<text x="358.1" y="131.7">J9</text>
<text x="247.4" y="132.9">+3V3</text>
<text x="267.2" y="135.5">CFG2</text>
<text x="267.2" y="132.9">CFG1</text>
<text x="278.5" y="135.5">DM</text>
<text x="337.6" y="135.5">D+</text>
<text x="337.6" y="132.9">D-</text>
<text x="358.1" y="134.2">USB_C_Receptacle_USB2.0_16P</text>
<text x="24.6" y="138">+5V</text>
<text x="47.9" y="140.6">TPS62171DSG</text>
<text x="52.6" y="138">U26</text>
<text x="65.7" y="143.1">2.2uH</text>
<text x="67.4" y="140.6">L2</text>
<text x="91.3" y="140.6">+1V8</text>
<text x="119.3" y="138">+1V8</text>
<text x="126.7" y="140.6">TPS7A2009</text>
<text x="130.1" y="138">U25</text>
<text x="139.6" y="138">+0V9</text>
<text x="260.3" y="141.8">GNDPWR</text>
<text x="267.2" y="138">CFG3</text>
<text x="275.2" y="139.2" transform="rotate(-90 275.2 139.2)">GND</text>
<text x="278.7" y="138">DP</text>
<text x="337.6" y="138">D+</text>
<text x="21.6" y="149.5">C167</text>
<text x="47.2" y="145.6">VIN</text>
<text x="47.2" y="148.2">EN</text>
<text x="58.1" y="148.2">VOS</text>
<text x="59.1" y="145.6">SW</text>
<text x="81.3" y="149.5">R114</text>
<text x="97.8" y="149.5">C168</text>
<text x="127.5" y="148.2">EN</text>
<text x="127.5" y="145.6">IN</text>
<text x="132.8" y="145.6">OUT</text>
<text x="261.5" y="147.9">CH224K</text>
<text x="265.3" y="145.4">U29</text>
<text x="270.4" y="146.9">GNDPWR</text>
<text x="337.6" y="145.6">SBU1</text>
<text x="337.6" y="148.2">SBU2</text>
<text x="347.6" y="148.8" transform="rotate(-90 347.6 148.8)">GND</text>
<text x="355.2" y="148.8" transform="rotate(-90 355.2 148.8)">SHIELD</text>
<text x="21.8" y="152">10uF</text>
<text x="47.2" y="155.8">PG</text>
<text x="59.4" y="150.7">FB</text>
<text x="81.3" y="152">100k</text>
<text x="97.8" y="152">22uF</text>
<text x="113" y="150.7">C169</text>
<text x="114.5" y="153.3">1uF</text>
<text x="132.9" y="151.9" transform="rotate(-90 132.9 151.9)">GND</text>
<text x="135.5" y="151.9" transform="rotate(-90 135.5 151.9)">Pad</text>
<text x="146.1" y="150.7">C170</text>
<text x="146.1" y="153.3">1uF</text>
<text x="26.3" y="159.6">GNDPWR</text>
<text x="52.9" y="159.8" transform="rotate(-90 52.9 159.8)">PAD</text>
<text x="55.5" y="159.8" transform="rotate(-90 55.5 159.8)">PGND</text>
<text x="58" y="159.8" transform="rotate(-90 58 159.8)">AGND</text>
<text x="89.8" y="159.6">GNDPWR</text>
<text x="342.6" y="159.6">GNDPWR</text>
<text x="351.7" y="160.9">Earth</text>
<text x="127.9" y="162.2">GNDPWR</text>
<text x="50.5" y="169.8">GNDPWR</text>
<text x="24.6" y="190.1">+5V</text>
<text x="58.5" y="191.4">L3</text>
<text x="79.3" y="191.4">D61</text>
<text x="169.5" y="190.1">U27</text>
<text x="56.8" y="193.9">4.7uH</text>
<text x="77.6" y="193.9">BAS316</text>
<text x="164.3" y="197.7">IN</text>
<text x="166.1" y="192.6">TPS7A4101</text>
<text x="174.7" y="197.7">OUT</text>
<text x="278" y="195.2">+3V3</text>
<text x="35.6" y="200.3">C171</text>
<text x="35.6" y="202.8">4.7uF</text>
<text x="91.4" y="202.8">C172</text>
<text x="105.4" y="202.8">C173</text>
<text x="135.9" y="202.8">C174</text>
<text x="149.9" y="202.8">C175</text>
<text x="164.3" y="202.8">EN</text>
<text x="176" y="202.8">FB</text>
<text x="196.9" y="202.8">C176</text>
<text x="208.3" y="202.8">R115</text>
<text x="222.3" y="202.8">C177</text>
<text x="233.7" y="202.8">C178</text>
<text x="334" y="202.8">R117</text>
<text x="27.6" y="209.1">GNDPWR</text>
<text x="54.8" y="206.6">TPS61391</text>
<text x="57.7" y="204.1">U28</text>
<text x="91.4" y="205.3">470nF</text>
<text x="105.4" y="205.3">470nF</text>
<text x="135.9" y="205.3">2.2uF</text>
<text x="149.9" y="205.3">2.2uF</text>
<text x="175.8" y="207.9">NC</text>
<text x="196.9" y="205.3">10nF</text>
<text x="208.3" y="205.3">475k</text>
<text x="222.3" y="205.3">10uF</text>
<text x="233.7" y="205.3">10uF</text>
<text x="283.2" y="205.3">R116</text>
<text x="283.2" y="207.9">47k</text>
<text x="334" y="205.3">1k</text>
<text x="50" y="214.2">VIN</text>
<text x="66.5" y="214.2">SW</text>
<text x="119.4" y="211.7">R118</text>
<text x="119.4" y="214.2">392k</text>
<text x="169.8" y="214.1" transform="rotate(-90 169.8 214.1)">PAD</text>
<text x="174.9" y="214.1" transform="rotate(-90 174.9 214.1)">GND</text>
<text x="175.8" y="213">NC</text>
<text x="175.8" y="210.4">NC</text>
<text x="208.3" y="215.5">R119</text>
<text x="335.3" y="214.5">LED</text>
<text x="335.3" y="212">D63</text>
<text x="50" y="219.3">AVCC</text>
<text x="50" y="221.8">AVCC</text>
<text x="66.8" y="219.3">FB</text>
<text x="83.5" y="216.8">GNDPWR</text>
<text x="127.9" y="216.8">GNDPWR</text>
<text x="208.3" y="218">12k</text>
<text x="284.5" y="219.3">SW16</text>
<text x="284.5" y="221.8">SW_Push</text>
<text x="302.3" y="218">C179</text>
<text x="302.3" y="220.6">100nF</text>
<text x="328.8" y="221.8">GNDD</text>
<text x="36.5" y="225.7">GNDPWR</text>
<text x="50" y="226.9">APD</text>
<text x="63.1" y="224.4">MONIN</text>
<text x="119.4" y="224.4">R120</text>
<text x="119.4" y="226.9">10k</text>
<text x="167.3" y="226.9">GNDPWR</text>
<text x="201.6" y="226.9">GNDPWR</text>
<text x="50" y="232">EN</text>
<text x="63.8" y="232">MON2</text>
<text x="63.8" y="229.5">MON1</text>
<text x="278" y="232">GNDD</text>
<text x="295.8" y="229.5">GNDD</text>
<text x="50" y="237.1">NC</text>
<text x="50" y="239.6">NC</text>
<text x="112.7" y="235.8">GNDPWR</text>
<text x="50" y="244.7">CAP</text>
<text x="64.2" y="242.2">AGND</text>
<text x="65.3" y="244.7">GND</text>
<text x="50" y="249.8">ISHORT</text>
<text x="65.5" y="249.8">PAD</text>
<text x="77.1" y="258.7">GNDPWR</text>
</g>
<g font-size="1.3" fill="#0000c2">
<text x="37.1" y="50.7">ref:</text>
<text x="41.5" y="50.7">4.</text>
<text x="31.5" y="191.6">ref:</text>
<text x="35.9" y="191.6">2.</text>
</g>
<g font-size="1.3">
<text x="304.8" y="88.6">VBUS</text>
<text x="334" y="96.2">VBUS 5</text>
<text x="326.4" y="116.5">VBUS</text>
<text x="327.5" y="121.6">CC1</text>
<text x="327.5" y="124.1">CC2</text>
<text x="328.5" y="131.7">DM</text>
<text x="328.7" y="136.8">DP</text>
</g>
<g font-size="1.3" fill="#848400">
<text x="323.7" y="99.9">+5V_USB</text>
<text x="230.5" y="127.9">PD_PWR_IND</text>
<text x="242.8" y="197.7">+48V_PH</text>
<text x="322.5" y="199">PH_EN</text>
<text x="306.3" y="213">PH_IND</text>
<text x="26.6" y="232">PH_EN</text>
</g>
<g font-size="1" fill="#840000">
<text x="80.7" y="44.2">1</text>
<text x="93.4" y="44.2">6</text>
<text x="80.7" y="54.4">2</text>
<text x="93.4" y="54.4">5</text>
<text x="80.7" y="64.5">3</text>
<text x="93.4" y="64.5">4</text>
</g>
</svg>
